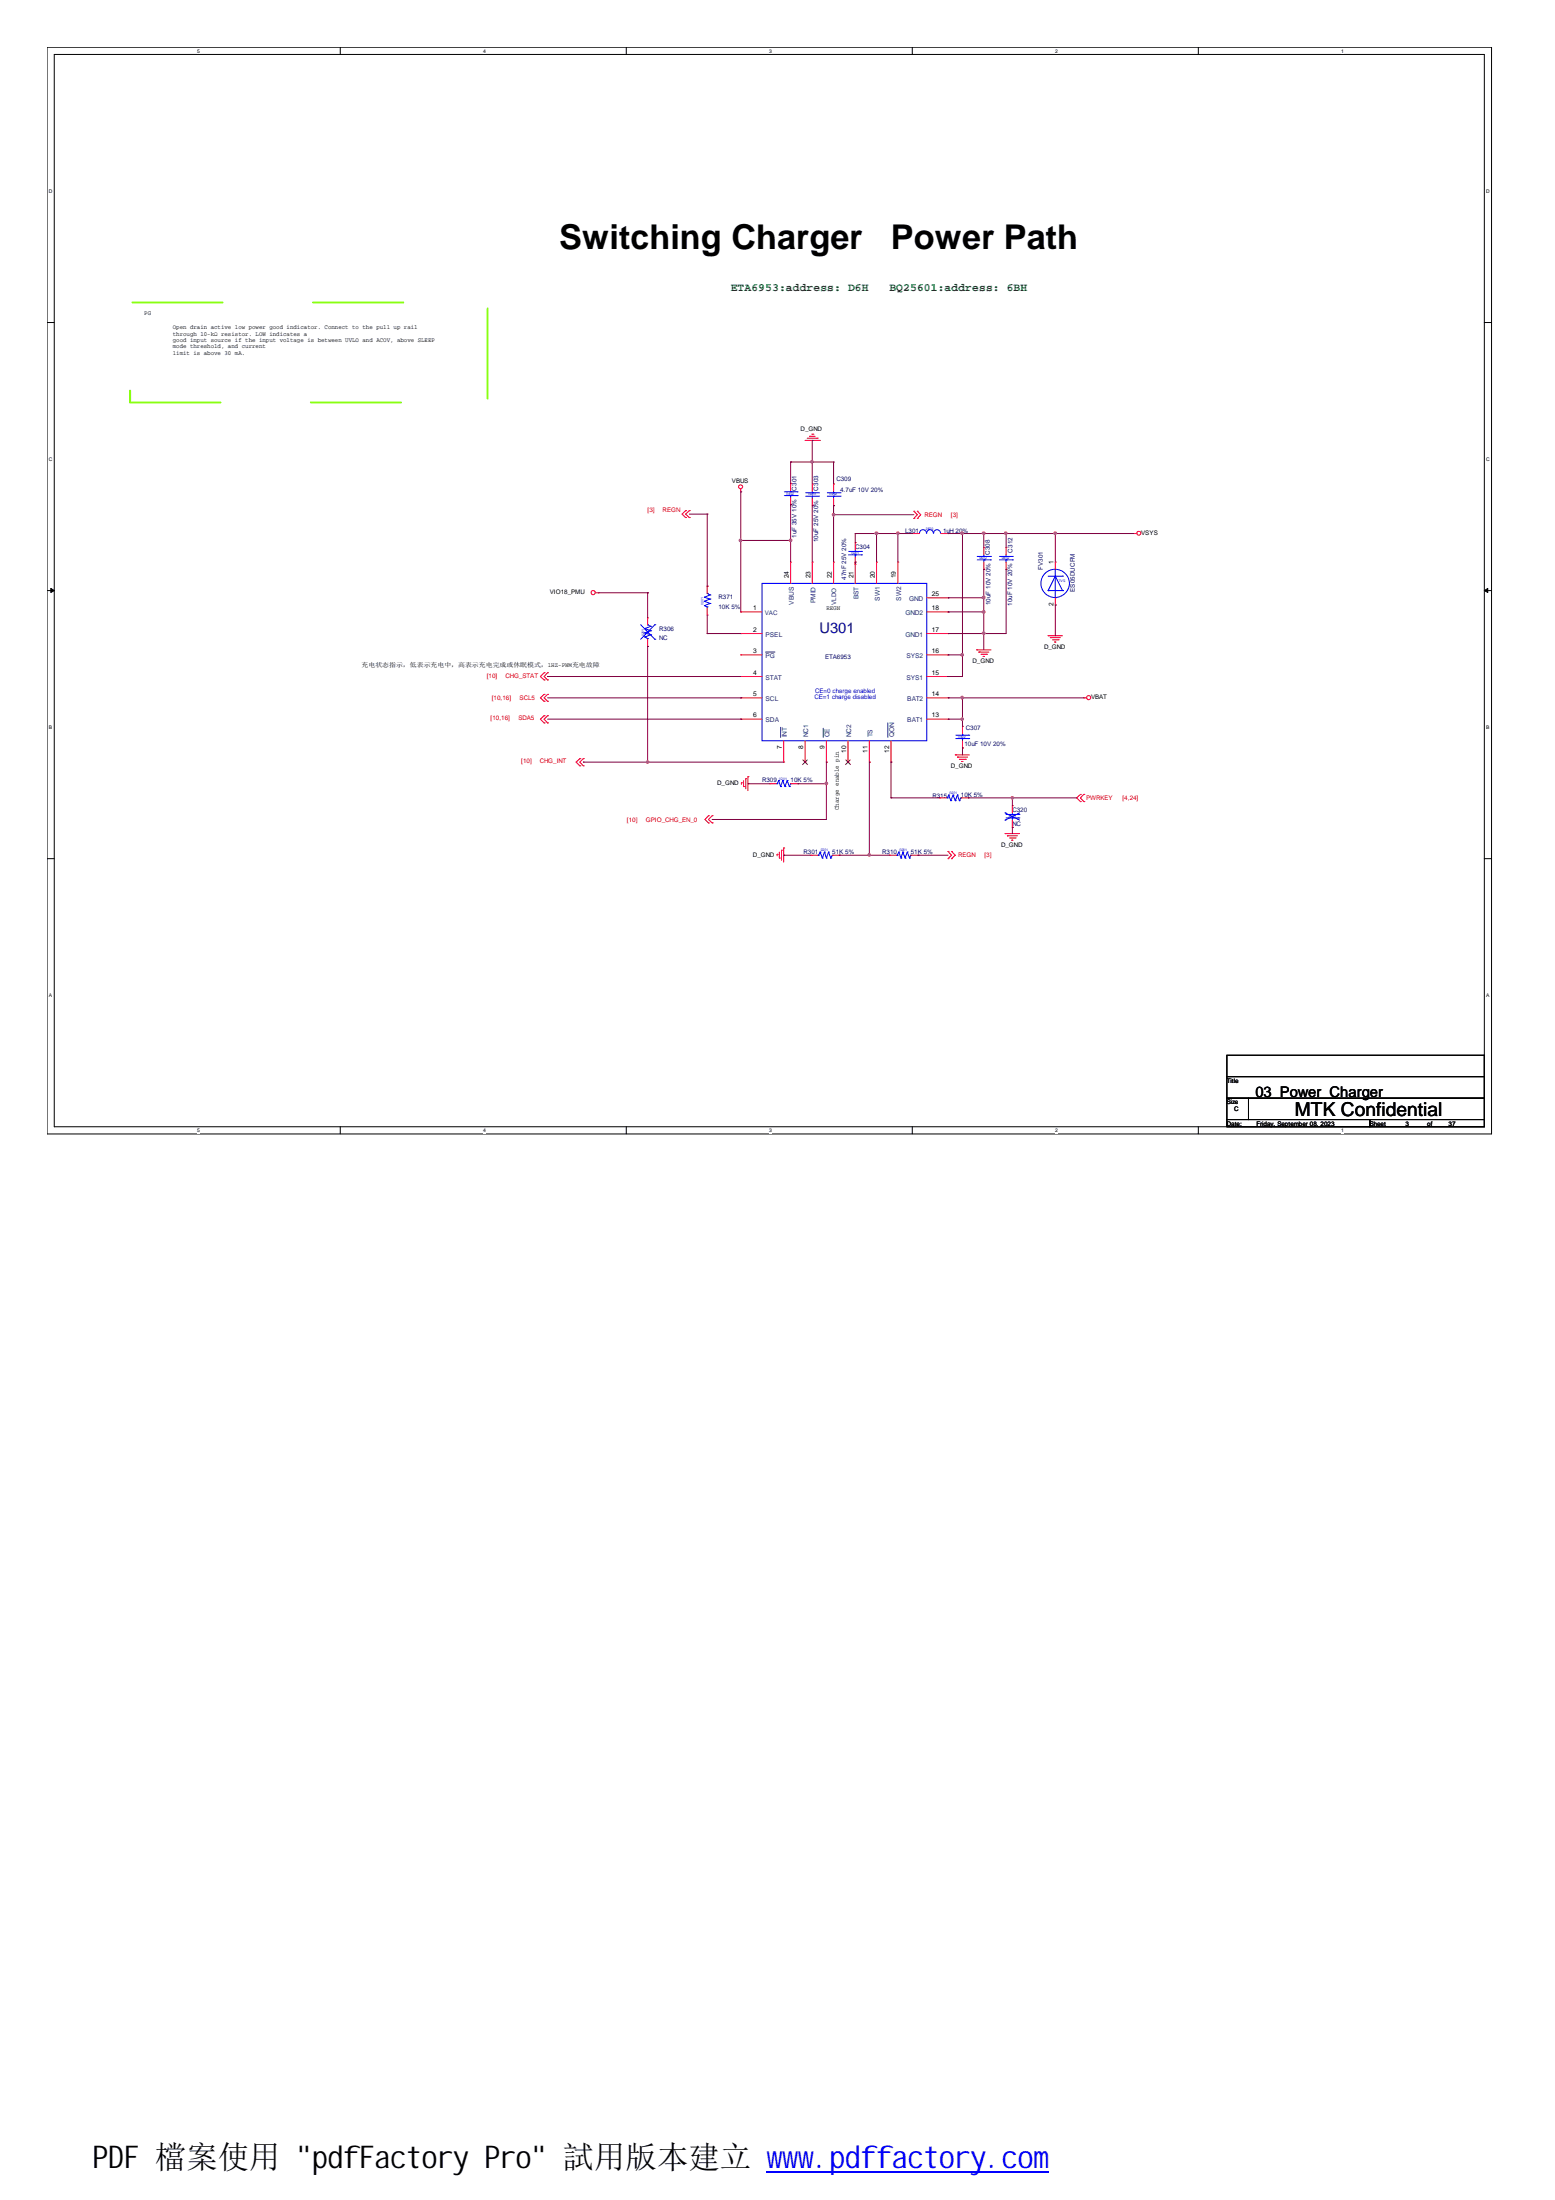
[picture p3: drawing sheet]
<svg xmlns="http://www.w3.org/2000/svg" width="210mm" height="297mm" viewBox="0 0 210 297" stroke-linecap="round" stroke-linejoin="round" font-family="sans-serif">
<path d="M6.3 6.4h195v146.7h-195zM7.3 7.4h193.1v144.7h-193.1z" fill="none" stroke="#000" stroke-width=".13"/>
<g fill="#fff">
<path d="M26.6 6.5h.4v.8h-.4z"/>
<path d="M26.6 152.3h.4v.7h-.4z"/>
</g>
<path d="M45.9 6.4v1M45.9 152.1v1" fill="none" stroke="#000" stroke-width=".13"/>
<g fill="#fff">
<path d="M65.2 6.5h.4v.8h-.4z"/>
<path d="M65.2 152.3h.4v.7h-.4z"/>
</g>
<path d="M84.5 6.4v1M84.5 152.1v1" fill="none" stroke="#000" stroke-width=".13"/>
<g fill="#fff">
<path d="M103.8 6.5h.4v.8h-.4z"/>
<path d="M103.8 152.3h.4v.7h-.4z"/>
</g>
<path d="M123.1 6.4v1M123.1 152.1v1" fill="none" stroke="#000" stroke-width=".13"/>
<g fill="#fff">
<path d="M142.5 6.5h.3v.8h-.3z"/>
<path d="M142.5 152.3h.3v.7h-.3z"/>
</g>
<path d="M161.8 6.4v1M161.8 152.1v1" fill="none" stroke="#000" stroke-width=".13"/>
<g fill="#fff">
<path d="M181.1 6.5h.3v.8h-.3z"/>
<path d="M181.1 152.3h.3v.7h-.3z"/>
<path d="M6.6 25.4h.5v.8h-.5z"/>
<path d="M200.6 25.4h.5v.8h-.5z"/>
<path d="M6.6 61.6h.5v.8h-.5z"/>
<path d="M200.6 61.6h.5v.8h-.5z"/>
</g>
<path d="M6.3 43.5h1M200.4 43.5h.9" fill="none" stroke="#000" stroke-width=".13"/>
<g fill="#fff">
<path d="M6.6 97.8h.5v.8h-.5z"/>
<path d="M200.6 97.8h.5v.8h-.5z"/>
</g>
<path d="M6.3 79.7h1M200.4 79.7h.9" fill="none" stroke="#000" stroke-width=".13"/>
<g fill="#000" stroke="#000" stroke-width=".13">
<path d="M6.9 79.4l.4 .3-.4 .3z" fill-rule="evenodd"/>
<path d="M200.4 79.7l.4-.3v.6z" fill-rule="evenodd"/>
</g>
<g fill="#fff">
<path d="M6.6 134h.5v.8h-.5z"/>
<path d="M200.6 134h.5v.8h-.5z"/>
</g>
<path d="M6.3 115.9h1M200.4 115.9h.9M165.6 142.5h34.8v2.9h-34.8zM165.6 145.4h34.8v2.9h-34.8zM165.6 151.2h19.3v.9h-19.3zM165.6 148.3h2.9v2.9h-2.9zM168.5 148.3h31.9v2.9h-31.9zM184.9 151.2h15.5v.9h-15.5z" fill="none" stroke="#000" stroke-width=".13"/>
<path d="M17.6 40.8h48.2v13.5h-48.2z" fill="none" stroke="#80ff00" stroke-width=".25" stroke-dasharray="12.2 12.2"/>
<g fill="none" stroke="#f00" stroke-width=".13">
<path d="M108.7 59.5h1.9M109 59.2h1.3M109.3 58.9h.1M109.3 58.9h.7M109.6 58.6h.1M109.7 58.6h.1M110.3 59.2h.1M110.6 59.5h.1M92.5 69.9h.1M92.5 68.9h.1M92.5 68.9l-.4 .5 .4 .5M93 69.9h.1"/>
<path d="M93 68.9h.1M93 68.9l-.5 .5 .5 .5M95.5 79.1h.1M95.5 79.1v1M100 66.4h.1M100 66v.4M106.7 65.3h.1M106.7 68.1h.1M106.7 75.9h.1M106.7 65.3v.9M106.7 67.2v.9M106.7 75.9v2.9"/>
<path d="M109.6 75.9h.1M109.6 65.3h.1M109.6 68.3h.1M109.6 65.3v1M109.6 67.3v1M109.6 75.9v2.9M112.5 75.9h.1M112.5 65.3h.1M112.5 68.3h.1M112.5 65.3v1M112.5 67.3v1M112.5 75.9v2.9"/>
<path d="M115.4 75.9h.1M115.4 73.3h.1M115.4 76.2h.1M115.4 73.3v.9M115.4 75.2v3.6M118.3 75.9h.1M118.3 75.9v2.9M121.2 75.9h.1M121.2 75.9v2.9M123.1 72h.1M123.1 72h1M123.4 69h.1"/>
<path d="M123.4 70h.1M123.4 69l.4 .5-.4 .5M123.8 69h.1M123.8 70h.1M123.8 69l.5 .5-.5 .5M127 72h1M128 72h.1M132.8 73.9h.1M132.8 76.9h.1M132.8 73.9v1M132.8 75.9v1M135.8 73.9h.1"/>
<path d="M135.8 76.9h.1M135.8 73.9v1M135.8 75.9v1M142.5 75.9h.1M142.5 75.9v1M153.1 72h.1M153.1 72h.4M73.4 91.8h.1M73.4 90.8h.1M73.4 94.7h.1M73.4 93.8h.1M73.4 97.6h.1"/>
<path d="M73.4 96.6h.1M73.4 90.8l-.5 .5 .5 .5M73.4 93.8l-.5 .4 .5 .5M73.4 96.6l-.5 .5 .5 .5M73.9 91.8h.1M73.9 90.8h.1M73.9 94.7h.1M73.9 93.8h.1M73.9 97.6h.1M73.9 96.6h.1M73.9 90.8l-.5 .5 .5 .5M73.9 93.8l-.5 .4 .5 .5"/>
<path d="M73.9 96.6l-.5 .5 .5 .5M80.4 80h.4M80.8 80h.1M87.4 83.4h.1M87.4 87.3h.1M87.4 83.4v1M87.4 86.3v1M95.5 83h.1M95.5 82.1v.9M100 82.6h.1M100 85.5h.1M100 88.4h.1"/>
<path d="M100 91.3h.1M100 94.2h.1M100 97.1h.1M100 94.2h2.9M100 82.6h2.9M100 85.5h2.9M100 88.4h2.9M100 91.3h2.9M100 97.1h2.9M125.1 94.2h2.9M125.1 82.6h2.9M125.1 85.5h2.9"/>
<path d="M125.1 88.4h2.9M125.1 91.3h2.9M125.1 97.1h2.9M125.1 80.7h2.9M128 97.1h.1M128 94.2h.1M128 91.3h.1M128 88.4h.1M128 85.5h.1M128 82.6h.1M128 80.7h.1M129.9 98.1h.1"/>
<path d="M129.9 98.1v.9M131.8 87.7h.1M131.8 87.7h2M132.1 88h.1M132.1 88h1.4M132.4 88.3h.8M132.7 88.6h.1M132.7 88.6h.2M133.2 88.3h.1M141.5 85.8h.1M141.5 85.8h1.9M141.8 86.1h.1"/>
<path d="M141.8 86.1h1.3M142.1 86.4h.7M142.4 86.7h.1M142.5 81.7h.1M142.5 80.7v1M142.8 86.4h.1M146.3 94.2h.1M146.3 94.2h.4M78.3 103.4h.1M78.3 102.4h.1M78.3 102.4l-.5 .5 .5 .5M78.7 103.4h.1"/>
<path d="M78.7 102.4h.1M78.7 102.4l-.4 .5 .4 .5M95.6 110.1h.1M95.6 111.1h.1M95.6 110.1l-.4 .5 .4 .5M96.1 110.1h.1M96.1 111.1h.1M96.1 110.1l-.5 .5 .5 .5M100.1 105.7h.1M100.1 105.7v.2M100.4 106.2h.1M100.4 105.4v.8"/>
<path d="M100.7 105.1h.1M100.7 105.1v1.4M101 104.8h.1M101 104.8v2M103.8 105.8h.1M103.8 105.8h1M104.9 115.3h.1M104.9 115.3v.3M105.2 115.9h.1M105.2 115v.9M105.5 114.8h.1M105.5 114.8v1.3"/>
<path d="M105.8 114.5h.1M105.8 102.9h.1M105.8 100v2.9M105.8 114.5v1.9M106.7 105.8h1M107.7 105.8h.1M108.7 102.9h.1M108.7 100v2.9M109.4 115.5h.1M109.4 115.5h1M111.5 102.9h.1M111.5 100v2.9"/>
<path d="M112.4 115.5h.9M113.3 115.5h.1M114.5 102.9h.1M114.5 100v2.9M117.3 102.9h.1M117.3 100v2.9M120.1 115.5h.1M120.1 115.5h.9M120.3 102.9h.1M120.3 100v2.9M122.9 115.5h1M123.9 115.5h.1"/>
<path d="M126.8 107.7h.1M126.8 107.7h1M128 115h.1M128 115.9h.1M128 115l.4 .5-.4 .4M128.4 115h.1M128.4 115.9h.1M128.4 115l.5 .5-.5 .4M128.9 101.9h.1M128.9 101.9h2M129.2 102.2h.1M129.2 102.2h1.4"/>
<path d="M129.5 102.5h.8M129.7 107.7h1M129.8 102.8h.1M129.8 102.8h.2M129.9 101h.1M129.9 100v1M130.3 102.5h.1M130.7 107.7h.1M135.7 112.6h.1M135.7 112.6h1.9M136 112.8h.1M136 112.8h1.3"/>
<path d="M136.3 113.1h.7M136.6 113.4h.1M136.7 108.8h.1M136.7 111.7h.1M136.7 108.8v1M136.7 110.7v1M137 113.1h.1M145.8 108.2h.1M145.8 107.3h.1M145.8 107.3l-.5 .4 .5 .5M146.3 107.3h.1M146.3 108.2h.1"/>
<path d="M146.3 107.3l-.5 .4 .5 .5"/>
<circle cx="100" cy="65.7" r=".27"/>
<circle cx="153.7" cy="72" r=".27"/>
<circle cx="80.1" cy="80" r=".29"/>
<circle cx="147" cy="94.2" r=".29"/>
</g>
<g fill="none" stroke="#00f" stroke-width=".13">
<path d="M102.9 78.8h22.2v21.2h-22.2zM105.9 66.9h1.7M105.9 66.4h1.7M106.7 66.4h.1M106.7 66.9h.1M106.7 66.2v.2M106.7 66.9v.3M107.6 66.9h.1M107.6 66.4h.1M108.8 67h1.7M108.8 66.5h1.7M109.6 66.5h.1"/>
<path d="M109.6 67h.1M109.6 66.3v.2M109.6 67v.3M110.5 67h.1M110.5 66.5h.1M111.7 67h1.7M111.7 66.5h1.7M112.5 66.5h.1M112.5 67h.1M112.5 66.3v.2M112.5 67v.3M113.4 67h.1"/>
<path d="M113.4 66.5h.1M114.6 74.9h1.7M114.6 74.5h1.7M115.4 74.5h.1M115.4 74.9h.1M115.4 74.2v.3M115.4 74.9v.3M116.3 74.9h.1M116.3 74.5h.1M124.1 72a.47 .47 0 0 1 .5-.5 .47 .47 0 0 1 .5 .5M125.1 72v-.3a.45 .45 0 0 1 .6-.2 .45 .45 0 0 1 .3 .5M126 72a.47 .47 0 0 1 .5-.5 .47 .47 0 0 1 .5 .5"/>
<path d="M131.9 75.6h1.8M131.9 75.1h1.8M132.8 75.1h.1M132.8 75.6h.1M132.8 74.9v.2M132.8 75.6v.3M133.7 75.6h.1M133.7 75.1h.1M134.9 75.6h1.8M134.9 75.1h1.8M135.8 75.1h.1M135.8 75.6h.1"/>
<path d="M135.8 74.9v.2M135.8 75.6v.3M136.7 75.6h.1M136.7 75.1h.1M141.5 79.7h.1M141.5 77.8h1.9M141.5 79.7l1-1.9 .9 1.9M141.5 79.7h1.9M142.5 76.9v3.8M143.4 77.8h.1M143.4 79.7h.1M86.5 84.4l1.9 1.9"/>
<path d="M87 86h.1M87 85.5h.1M87 84.9h.1M87 86l.4 .2M87 85.5l.8 .2M87 84.9l.8 .3M87.4 84.4h.1M87.4 86.2h.1M87.4 84.4l.4 .2M87.4 86.2v.1M87.8 85.7h.1M87.8 85.2h.1"/>
<path d="M87.8 84.6h.1M87.8 85.7l-.8 .3M87.8 85.2l-.8 .3M87.8 84.6l-.8 .3M88.4 84.4h.1M88.4 86.3h.1M88.4 84.4l-1.9 1.9M95.1 81.8h.1M95.1 81.2h.1M95.1 80.6h.1M95.1 81.8l.4 .1M95.1 81.2l.7 .3"/>
<path d="M95.1 80.6l.7 .3M95.5 80.1h.1M95.5 81.9h.1M95.5 80.1l.3 .2M95.5 81.9v.2M95.8 81.5h.1M95.8 80.9h.1M95.8 80.3h.1M95.8 81.5l-.7 .3M95.8 80.9l-.7 .3M95.8 80.3l-.7 .3M129 99.7h1.8"/>
<path d="M129 99.3h1.8M129.9 99.3h.1M129.9 99.7h.1M129.9 99v.3M129.9 99.7v.3M130.8 99.7h.1M130.8 99.3h.1M142.5 80.7h.1M104.8 105.8h.1M104.9 105.8h.1M105.1 105.4h.1M105.1 105.4l-.2 .4"/>
<path d="M105.1 105.4l.3 .8M105.4 106.2h.1M105.7 105.4h.1M105.7 105.4l-.3 .8M105.7 105.4l.3 .8M106 106.2h.1M106.3 105.4h.1M106.3 105.4l-.3 .8M106.3 105.4l.3 .8M106.6 106.2h.1M106.7 105.8h.1M106.7 105.8l-.1 .4"/>
<path d="M110.4 115.5h.1M110.5 115.5h.1M110.7 115h.1M110.7 115l-.2 .5M110.7 115l.3 .9M111 115.9h.1M111.3 115h.1M111.3 115l-.3 .9M111.3 115l.2 .9M111.5 115.9h.1M111.8 115h.1M111.8 115l-.3 .9"/>
<path d="M111.8 115l.3 .9M112.1 115.9h.1M112.4 115.5h.1M112.4 115.5l-.3 .4M121 115.5h.1M121.1 115.5h.1M121.3 115h.1M121.3 115l-.2 .5M121.3 115l.3 .9M121.6 115.9h.1M121.9 115h.1M121.9 115l-.3 .9"/>
<path d="M121.9 115l.3 .9M122.2 115.9h.1M122.5 115h.1M122.5 115l-.3 .9M122.5 115l.3 .9M122.8 115.9h.1M122.9 115.5h.1M122.9 115.5l-.1 .4M127.8 107.7h.1M127.9 107.7h.1M128.1 107.3h.1M128.1 107.3l-.2 .4"/>
<path d="M128.1 107.3l.3 .8M128.4 108.1h.1M128.7 107.3h.1M128.7 107.3l-.3 .8M128.7 107.3l.2 .8M128.9 108.1h.1M129.2 107.3h.1M129.2 107.3l-.3 .8M129.2 107.3l.3 .8M129.5 108.1h.1M129.7 107.7h.1M129.7 107.7l-.2 .4"/>
<path d="M135.7 110.7h.1M135.7 109.8h.1M135.7 109.8l1.9 .9M135.8 110.4h1.7M135.8 110h1.7M136.7 110h.1M136.7 110.4h.1M136.7 109.8v.2M136.7 110.4v.3M137.5 110.4h.1M137.5 110h.1M137.6 109.8l-1.9 .9"/>
<circle cx="142.4" cy="78.8" r="1.92"/>
</g>
<path d="M103.3 88h1.3M105.4 98.2v1.4M111.1 98.3v1.3M119.8 97.6v2" fill="none" stroke="#004080" stroke-width=".13"/>
<path d="M108.4 102.6l.6 .6M109 102.6l-.7 .6M114.2 102.6l.6 .6M114.8 102.6l-.7 .6" fill="none" stroke="#804000" stroke-width=".13"/>
<g fill="none" stroke="#800040" stroke-width=".13">
<path d="M109.6 59.5h.1M109.6 59.5v5.8M93 69.4h2.5M95.5 79.1h.1M95.5 69.4h.1M95.5 69.4v9.7M100 66.4h.1M100 73h.1M100 66.4v16.2M100 73h6.7M106.7 62.4h.1M106.7 68.1h.1"/>
<path d="M106.7 73h.1M106.7 62.4h5.8M106.7 62.4v2.9M106.7 68.1v7.8M109.6 62.4h.1M109.6 68.3h.1M109.6 68.3v7.6M112.5 62.4h.1M112.5 68.3h.1M112.5 69.5h.1M112.5 62.4v2.9M112.5 68.3v7.6"/>
<path d="M112.5 69.5h10.9M115.4 72h.1M115.4 75.9h.1M115.4 72h7.7M115.4 72v1.3M115.4 75.9v.3M118.3 72h.1M118.3 72v3.9M121.2 72h.1M121.2 72v3.9M128 72h.1M128 72h25.1"/>
<path d="M129.9 72h.1M129.9 72v19.3h-1.9M132.8 72h.1M132.8 76.9h.1M132.8 72v1.9M132.8 76.9v10.8M135.8 72h.1M135.8 76.9h.1M135.8 72v1.9M135.8 76.9v8.6h-7.8M142.5 72h.1M142.5 72v3.9"/>
<path d="M73.9 91.3h.1M73.9 91.3h26.1M73.9 94.2h26.1M73.9 97.1h26.1M80.8 80h6.6M87.4 80h.1M87.4 87.3h.1M87.4 80v3.4M87.4 87.3v15.6M95.5 85.5h.1M95.5 85.5h4.5M95.5 83v2.5"/>
<path d="M100 94.2h.1M100 97.1h.1M128 80.7h.1M128 82.6h.1M128 85.5h.1M128 88.4h.1M128 91.3h.1M128 94.2h.1M128 97.1h.1M128 80.7h4.8M128 82.6h4.8M128 88.4h1.9"/>
<path d="M128 94.2h18.3M128 97.1h1.9M129.9 88.4h.1M129.9 94.2h.1M129.9 97.1h.1M129.9 94.2v3.9M132.8 80.7h.1M132.8 82.6h.1M132.8 85.5h.1M142.5 81.7h.1M142.5 81.7v4.1M78.7 102.9h.1"/>
<path d="M78.7 102.9h27.1M87.4 102.9h.1M96.1 110.6h.1M101 105.8h.1M101 105.8h2.8M105.8 115.5h.1M105.8 115.5h3.6M107.7 105.8h.1M107.7 105.8h3.8M111.5 102.9h.1M111.5 105.8h.1M111.5 102.9v7.7h-15.4"/>
<path d="M113.3 115.5h.1M113.3 115.5h6.8M117.3 102.9h.1M117.3 115.5h.1M117.3 102.9v12.6M120.3 102.9h.1M120.3 107.7h.1M120.3 102.9v4.8M120.3 107.7h6.5M123.9 115.5h.1M123.9 115.5h4.1M129.9 101h.1"/>
<path d="M129.9 101v.9M130.7 107.7h.1M130.7 107.7h14.6M136.7 107.7h.1M136.7 111.7h.1M136.7 107.7v1.1M136.7 111.7v.9"/>
</g>
<g fill="#f0f" stroke="#f0f" stroke-width=".13">
<path d="M109.5 62.2h.2v.3h-.2z" fill-rule="evenodd"/>
<path d="M112.4 69.4h.2v.2h-.2z" fill-rule="evenodd"/>
<path d="M118.2 71.9h.2v.2h-.2z" fill-rule="evenodd"/>
<path d="M121.1 71.9h.2v.2h-.2z" fill-rule="evenodd"/>
<path d="M129.7 88.3h.3v.2h-.3z" fill-rule="evenodd"/>
<path d="M129.7 71.9h.3v.2h-.3z" fill-rule="evenodd"/>
<path d="M132.6 71.9h.3v.2h-.3z" fill-rule="evenodd"/>
<path d="M142.3 71.9h.3v.2h-.3z" fill-rule="evenodd"/>
<path d="M135.6 71.9h.3v.2h-.3z" fill-rule="evenodd"/>
<path d="M106.6 72.8h.2v.3h-.2z" fill-rule="evenodd"/>
<path d="M99.8 72.8h.3v.3h-.3z" fill-rule="evenodd"/>
<path d="M132.6 80.5h.3v.3h-.3z" fill-rule="evenodd"/>
<path d="M132.6 82.5h.3v.2h-.3z" fill-rule="evenodd"/>
<path d="M132.6 85.4h.3v.2h-.3z" fill-rule="evenodd"/>
<path d="M129.7 94.1h.3v.2l-.1 .1-.2-.1z" fill-rule="evenodd"/>
<path d="M129.7 97h.3v.2h-.3z" fill-rule="evenodd"/>
<path d="M87.3 102.8h.2v.2h-.2z" fill-rule="evenodd"/>
<path d="M117.2 115.3h.3v.2h-.3z" fill-rule="evenodd"/>
<path d="M111.4 105.6h.3v.3h-.3z" fill-rule="evenodd"/>
<path d="M136.5 107.6h.3v.2h-.3z" fill-rule="evenodd"/>
<path d="M109.5 62.2h.2v.3h-.2z" fill-rule="evenodd"/>
<path d="M112.4 69.4h.2v.2h-.2z" fill-rule="evenodd"/>
<path d="M118.2 71.9h.2v.2h-.2z" fill-rule="evenodd"/>
<path d="M121.1 71.9h.2v.2h-.2z" fill-rule="evenodd"/>
<path d="M129.7 88.3h.3v.2h-.3z" fill-rule="evenodd"/>
<path d="M129.7 71.9h.3v.2h-.3z" fill-rule="evenodd"/>
<path d="M132.6 71.9h.3v.2h-.3z" fill-rule="evenodd"/>
<path d="M142.3 71.9h.3v.2h-.3z" fill-rule="evenodd"/>
<path d="M135.6 71.9h.3v.2h-.3z" fill-rule="evenodd"/>
<path d="M106.6 72.8h.2v.3h-.2z" fill-rule="evenodd"/>
<path d="M99.8 72.8h.3v.3h-.3z" fill-rule="evenodd"/>
<path d="M132.6 80.5h.3v.3h-.3z" fill-rule="evenodd"/>
<path d="M132.6 82.5h.3v.2h-.3z" fill-rule="evenodd"/>
<path d="M132.6 85.4h.3v.2h-.3z" fill-rule="evenodd"/>
<path d="M129.7 94.1h.3v.2l-.1 .1-.2-.1z" fill-rule="evenodd"/>
<path d="M129.7 97h.3v.2h-.3z" fill-rule="evenodd"/>
<path d="M87.3 102.8h.2v.2h-.2z" fill-rule="evenodd"/>
<path d="M117.2 115.3h.3v.2h-.3z" fill-rule="evenodd"/>
<path d="M111.4 105.6h.3v.3h-.3z" fill-rule="evenodd"/>
<path d="M136.5 107.6h.3v.2h-.3z" fill-rule="evenodd"/>
</g>
<path d="M103.5 293.2h38.1" fill="none" stroke="#00f" stroke-width=".21"/>
<g font-size="4.6">
<text x="75.5" y="33.6">Switching Charger</text>
<text x="120.2" y="33.6">Power Path</text>
</g>
<text font-size="4.2" x="12.5" y="292.7">PDF 檔案使用 &quot;pdfFactory Pro&quot; 試用版本建立 ww</text>
<text font-size="4.2" fill="#00f" x="105.6" y="292.7">w.pdffactory.com</text>
<text font-size="2.6" x="174.8" y="150.7">MTK Confidential</text>
<text font-size="2" fill="#000080" x="110.6" y="85.4">U301</text>
<text font-size="2" x="169.5" y="148.2">03_Power_Charger</text>
<g font-size="1.5" fill="#008000">
<text x="98.6" y="39.2">ETA6953:address: D6H</text>
<text x="120.1" y="39.2">BQ25601:address: 6BH</text>
</g>
<g font-size=".9">
<text x="142.2" y="76.2" transform="rotate(-90 142.2 76.2)">1</text>
<text x="101.7" y="82.4">1</text>
<text x="106.5" y="78.1" transform="rotate(-90 106.5 78.1)">24</text>
<text x="109.4" y="78.1" transform="rotate(-90 109.4 78.1)">23</text>
<text x="112.3" y="78.1" transform="rotate(-90 112.3 78.1)">22</text>
<text x="115.2" y="78.1" transform="rotate(-90 115.2 78.1)">21</text>
<text x="118.1" y="78.1" transform="rotate(-90 118.1 78.1)">20</text>
<text x="120.9" y="78.1" transform="rotate(-90 120.9 78.1)">19</text>
<text x="125.8" y="82.4">18</text>
<text x="125.8" y="80.5">25</text>
<text x="142.2" y="81.9" transform="rotate(-90 142.2 81.9)">2</text>
<text x="101.7" y="88.2">3</text>
<text x="101.7" y="85.3">2</text>
<text x="125.8" y="88.2">16</text>
<text x="125.8" y="85.3">17</text>
<text x="101.7" y="91.1">4</text>
<text x="101.7" y="94">5</text>
<text x="125.8" y="94">14</text>
<text x="125.8" y="91.1">15</text>
<text x="101.7" y="96.8">6</text>
<text x="105.5" y="101.2" transform="rotate(-90 105.5 101.2)">7</text>
<text x="108.4" y="101.2" transform="rotate(-90 108.4 101.2)">8</text>
<text x="111.3" y="101.2" transform="rotate(-90 111.3 101.2)">9</text>
<text x="114.2" y="101.6" transform="rotate(-90 114.2 101.6)">10</text>
<text x="117.1" y="101.6" transform="rotate(-90 117.1 101.6)">11</text>
<text x="120" y="101.6" transform="rotate(-90 120 101.6)">12</text>
<text x="125.8" y="96.8">13</text>
</g>
<g font-size=".9" fill="#004080">
<text x="107.1" y="81.6" transform="rotate(-90 107.1 81.6)">VBUS</text>
<text x="110.1" y="81.4" transform="rotate(-90 110.1 81.4)">PMID</text>
<text x="115.9" y="80.9" transform="rotate(-90 115.9 80.9)">BST</text>
<text x="118.7" y="81.1" transform="rotate(-90 118.7 81.1)">SW1</text>
<text x="121.6" y="81.1" transform="rotate(-90 121.6 81.1)">SW2</text>
<text x="122.2" y="83">GND2</text>
<text x="122.7" y="81.1">GND</text>
<text x="103.3" y="86">PSEL</text>
<text x="103.3" y="88.8">PG</text>
<text x="122.2" y="86">GND1</text>
<text x="122.3" y="88.8">SYS2</text>
<text x="103.3" y="91.8">STAT</text>
<text x="103.3" y="94.6">SCL</text>
<text x="122.3" y="91.8">SYS1</text>
<text x="122.5" y="94.6">BAT2</text>
<text x="103.3" y="97.5">SDA</text>
<text x="106.2" y="99.6" transform="rotate(-90 106.2 99.6)">INT</text>
<text x="109.1" y="99.6" transform="rotate(-90 109.1 99.6)">NC1</text>
<text x="112" y="99.6" transform="rotate(-90 112 99.6)">CE</text>
<text x="114.9" y="99.6" transform="rotate(-90 114.9 99.6)">NC2</text>
<text x="117.8" y="99.6" transform="rotate(-90 117.8 99.6)">TS</text>
<text x="120.7" y="99.6" transform="rotate(-90 120.7 99.6)">QON</text>
<text x="122.5" y="97.5">BAT1</text>
</g>
<g font-size=".8">
<text x="19.5" y="42.5">PG</text>
<text x="23.3" y="44.5">Open drain active low power good indicator. Connect to the pull up rail</text>
<text x="23.3" y="45.3">through 10-kΩ resistor. LOW indicates a</text>
<text x="23.3" y="46.2">good input source if the input voltage is between UVLO and ACOV, above SLEEP</text>
<text x="23.3" y="47">mode threshold, and current</text>
<text x="23.3" y="47.9">limit is above 30 mA.</text>
<text x="108.1" y="58.2">D_GND</text>
<text x="98.8" y="65.2">VBUS</text>
<text x="154.1" y="72.2">VSYS</text>
<text x="74.2" y="80.2">VIO18_PMU</text>
<text x="111.5" y="82.4">REGN</text>
<text x="131.3" y="89.5">D_GND</text>
<text x="140.9" y="87.6">D_GND</text>
<text x="48.8" y="90.1">充电状态指示，低表示充电中，高表示充电完成或休眠模式，1HZ-PWM充电故障</text>
<text x="147.3" y="94.4">VBAT</text>
<text x="96.8" y="106">D_GND</text>
<text x="128.4" y="103.7">D_GND</text>
<text x="113.2" y="109.4" transform="rotate(-90 113.2 109.4)">Charge enable pin</text>
<text x="101.6" y="115.7">D_GND</text>
<text x="135.1" y="114.3">D_GND</text>
<text x="165.6" y="146.2">Title</text>
<text x="165.6" y="149.1">Size</text>
<text x="165.6" y="152">Date:</text>
<text x="166.6" y="150.1">C</text>
<text x="169.6" y="152">Friday, September 08, 2023</text>
<text x="184.9" y="152">Sheet</text>
<text x="189.7" y="152">3</text>
<text x="192.7" y="152">of</text>
<text x="195.5" y="152">37</text>
</g>
<g font-size=".8" fill="#000080">
<text x="112.9" y="64.9">C309</text>
<text x="107.5" y="66.2" transform="rotate(-90 107.5 66.2)">C301</text>
<text x="110.4" y="66.2" transform="rotate(-90 110.4 66.2)">C303</text>
<text x="113.4" y="66.4">4.7uF 10V 20%</text>
<text x="122.2" y="72">L301</text>
<text x="127.3" y="72">1uH 20%</text>
<text x="107.5" y="72.6" transform="rotate(-90 107.5 72.6)">1uF 35V 10%</text>
<text x="110.4" y="73.2" transform="rotate(-90 110.4 73.2)">10uF 25V 20%</text>
<text x="115.4" y="74.1">C304</text>
<text x="133.6" y="74.9" transform="rotate(-90 133.6 74.9)">C308</text>
<text x="136.7" y="74.6" transform="rotate(-90 136.7 74.6)">C312</text>
<text x="140.8" y="76.9" transform="rotate(-90 140.8 76.9)">FV301</text>
<text x="97" y="80.9">R371</text>
<text x="97" y="82.2">10K 5%</text>
<text x="114.2" y="78.3" transform="rotate(-90 114.2 78.3)">47nF 25V 20%</text>
<text x="133.7" y="81.7" transform="rotate(-90 133.7 81.7)">10uF 10V 20%</text>
<text x="136.6" y="81.8" transform="rotate(-90 136.6 81.8)">10uF 10V 20%</text>
<text x="145.1" y="80" transform="rotate(-90 145.1 80)">ES05DUCFM</text>
<text x="89" y="85.2">R306</text>
<text x="89" y="86.3">NC</text>
<text x="111.4" y="88.9">ETA6953</text>
<text x="130.2" y="100.7">10uF 10V 20%</text>
<text x="130.4" y="98.5">C307</text>
<text x="102.9" y="105.6">R309</text>
<text x="106.7" y="105.6">10K 5%</text>
<text x="125.9" y="107.7">R315</text>
<text x="129.7" y="107.6">10K 5%</text>
<text x="136.7" y="109.6">C320</text>
<text x="136.7" y="111.5">NC</text>
<text x="108.5" y="115.3">R301</text>
<text x="112.4" y="115.3">51K 5%</text>
<text x="119.1" y="115.3">R310</text>
<text x="122.9" y="115.3">51K 5%</text>
</g>
<g font-size=".8" fill="#f00">
<text x="87.4" y="69.1">[3]</text>
<text x="89.5" y="69.1">REGN</text>
<text x="124.8" y="69.8">REGN</text>
<text x="128.4" y="69.8">[3]</text>
<text x="65.7" y="91.6">[10]</text>
<text x="66.4" y="94.6">[10,16]</text>
<text x="68.2" y="91.6">CHG_STAT</text>
<text x="70.1" y="94.6">SCL5</text>
<text x="66.2" y="97.2">[10,16]</text>
<text x="70" y="97.2">SDA5</text>
<text x="70.4" y="103">[10]</text>
<text x="72.9" y="103">CHG_INT</text>
<text x="146.6" y="108">PWRKEY</text>
<text x="151.5" y="108">[4,24]</text>
<text x="84.6" y="110.9">[10]</text>
<text x="87.2" y="110.9">GPIO_CHG_EN_0</text>
<text x="129.3" y="115.8">REGN</text>
<text x="132.9" y="115.8">[3]</text>
</g>
<g font-size=".8" fill="#004080">
<text x="103.3" y="83">VAC</text>
<text x="112.9" y="81.7" transform="rotate(-90 112.9 81.7)">VLDO</text>
</g>
<g font-size=".8" fill="#00f">
<text x="109.9" y="94.4">CE=1 charge disabled</text>
<text x="110" y="93.5">CE=0 charge enabled</text>
</g>
<g font-size=".7">
<text x="26.6" y="7.1">5</text>
<text x="65.2" y="7.1">4</text>
<text x="103.8" y="7.1">3</text>
<text x="142.5" y="7.1">2</text>
<text x="181.1" y="7.1">1</text>
<text x="6.6" y="26.1">D</text>
<text x="200.6" y="26.1">D</text>
<text x="6.6" y="62.3">C</text>
<text x="200.6" y="62.3">C</text>
<text x="6.6" y="98.5">B</text>
<text x="200.6" y="98.5">B</text>
<text x="6.6" y="134.6">A</text>
<text x="200.6" y="134.6">A</text>
<text x="26.6" y="152.9">5</text>
<text x="65.2" y="152.9">4</text>
<text x="103.8" y="152.9">3</text>
<text x="142.5" y="152.9">2</text>
<text x="181.1" y="152.9">1</text>
</g>
<g font-size=".5" fill="#00f">
<text x="106.2" y="66.8">0402</text>
<text x="109.1" y="66.9">0603</text>
<text x="112" y="66.9">0402</text>
<text x="125" y="71.5">2520</text>
<text x="114.9" y="74.8">0201</text>
<text x="132.2" y="75.5">0402</text>
<text x="135.2" y="75.5">0402</text>
<text x="95" y="81.7" transform="rotate(-90 95 81.7)">0201</text>
<text x="142.9" y="78.6">TVS</text>
<text x="87" y="85.9" transform="rotate(-90 87 85.9)">0201</text>
<text x="129.3" y="99.6">0402</text>
<text x="105.2" y="105.3">0201</text>
<text x="128.2" y="107.2">0201</text>
<text x="136.2" y="110.3">0201</text>
<text x="110.8" y="115">0201</text>
<text x="121.4" y="115">0201</text>
</g>
</svg>
